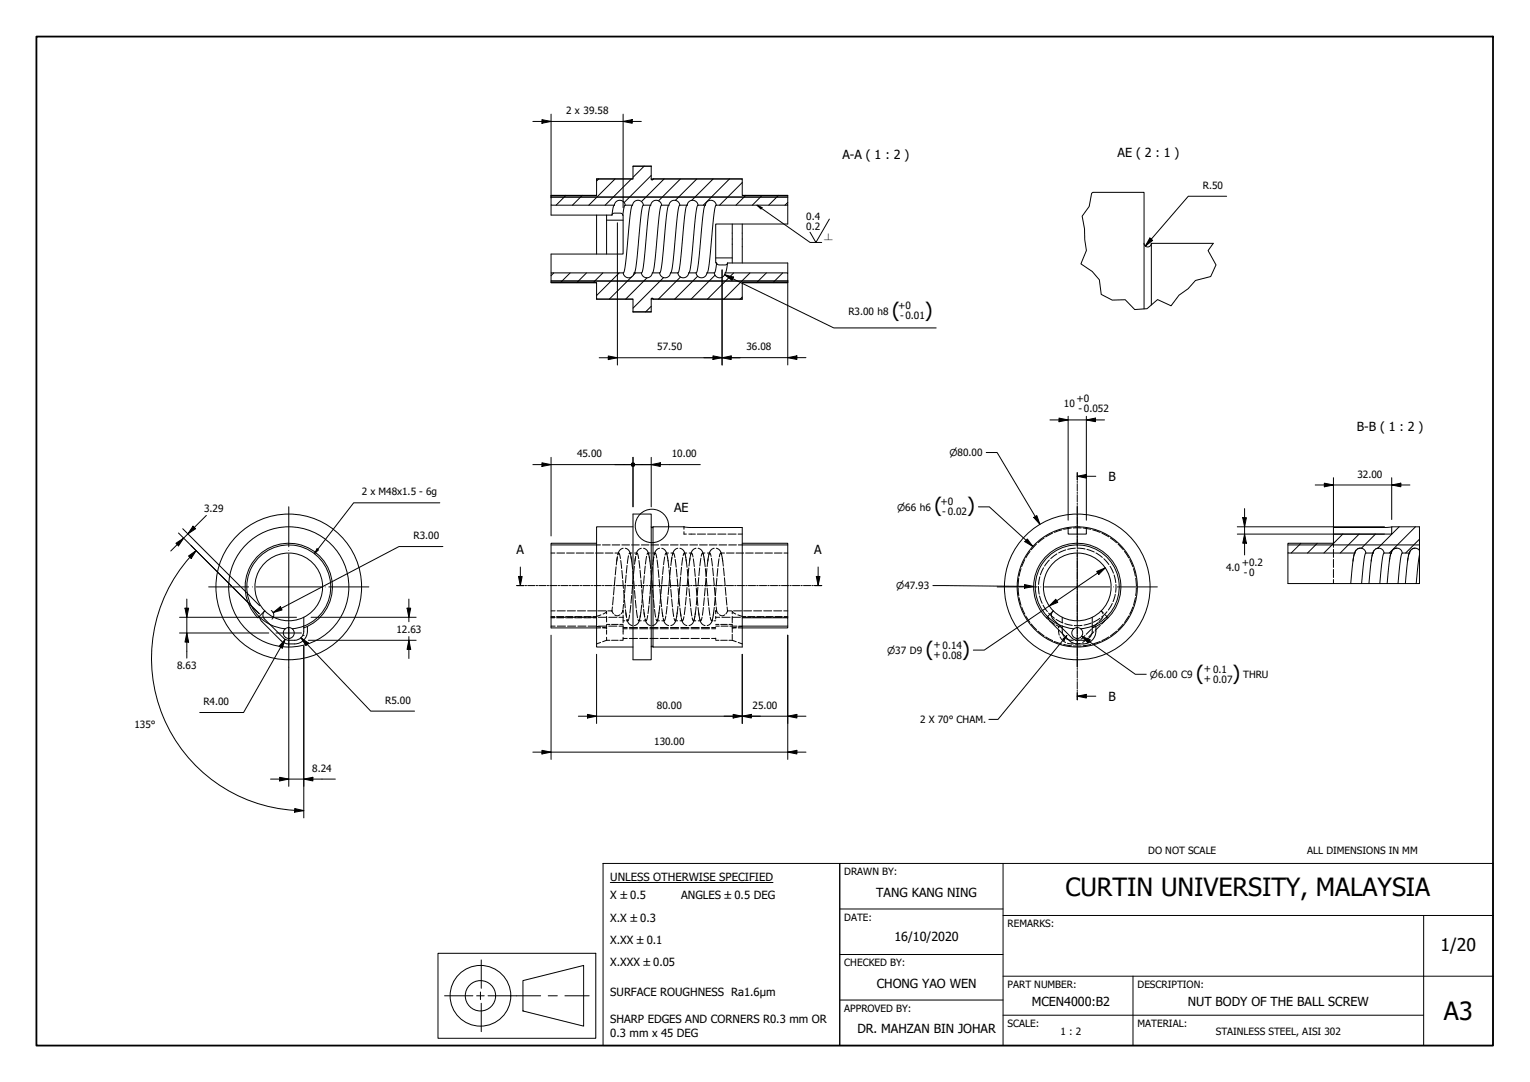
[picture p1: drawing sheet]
<svg xmlns="http://www.w3.org/2000/svg" width="420mm" height="297mm" viewBox="0 0 420 297" stroke-linecap="round" stroke-linejoin="round" font-family="sans-serif">
<!-- layer: Hatch (ISO) -->
<g fill="none" stroke="#000" stroke-width=".27">
<path d="M155.4 53.6l-2.7 2.7M159.9 53.6l-2.7 2.7M164.4 49.1l-.6 .6M168.9 49.1l-7.2 7.2M173.4 49.1l-7.2 7.2M176.9 45.6l-3.1 3.1M178.8 48.2l-7.4 7.4M182.4 49.1l-6.2 6.2M186.9 49.1l-6.1 6M188.7 56.2l-.1 .1M191.3 49.1l-5.9 5.9M195.8 49.1l-5.9 5.9"/>
<path d="M200.3 49.1l-7.2 7.2M203.8 50.1l-6.2 6.2M204.8 53.6l-2.7 2.7M209.3 53.6l-2.7 2.7M213.8 53.6l-2.7 2.7M216.3 55.6l-.7 .7M152.1 74.9l-.8 .8M156.6 74.9l-2.7 2.7M161.1 74.9l-2.7 2.7M165.6 74.9l-2.7 2.7M170 74.9l-6.2 6.2M173.5 76l-6.2 6.1"/>
<path d="M174.5 74.9l-.6 .7M177.7 76.3l-5.9 5.8M182.2 76.2l-8.4 8.4M186.9 76l-6.1 6.1M191.6 75.8l-6.3 6.3M196.4 75.5l-6.6 6.6M201.5 74.9l-7.2 7.2M206 74.9l-7.2 7.2M210.5 74.9l-2.7 2.7M214.9 74.9l-2.6 2.7M178.8 84.1l-1.5 1.5M203.8 81.5l-.5 .6"/>
<path d="M357.3 149.1l-2.7 2.7M361.7 149.1l-2.6 2.7M368.7 146.6l-5.1 5.2M373.2 146.6l-5.2 5.2M377.1 151.7l-.1 .1M377.7 146.6l-3.9 3.9M384.2 144.6l-5.9 5.9M388.7 144.6l-7.2 7.2M389.8 148l-3.8 3.8"/>
</g>
<!-- layer: Hidden (ISO) -->
<g fill="none" stroke="#000" stroke-width=".27">
<path d="M151.3 151.8h1.1M152.9 151.8h2.2M155.6 151.8h2.1M158.2 151.8h2.2M160.9 151.8h2.1M163.5 151.8h2.2M163.8 149.6h1.1M165.4 149.6h2.2M166.2 151.8h2.1M168.1 149.6h2.1M168.9 151.8h1M168.9 158.4l-.2 2.2"/>
<path d="M169.2 155.6l-.2 2.2M169.5 152.9l-.3 2.2M169.5 152.9l-.1 1.1M169.7 152.4l.3-.6 .4 1.5M170.5 153.9l.2 2.2M170.8 149.6h2.1M170.8 156.6l.2 2.2M171 159.4l.2 2.1M171.1 150.5a1.96 1.96 0 0 0-1.4 1.8M171.7 150.5a1.96 1.96 0 0 1 1.5 1.8M171.9 157.9l-.1 2.1M172.2 155.2l-.2 2.2"/>
<path d="M172.6 152.6l-.3 2.1M172.7 152.1l.3-.2 .4 1.7M172.9 151.8h.7M173.3 152.9l.2 1.1M173.4 149.6h2.2M173.5 154.1l.2 2.1M173.8 156.8l.2 2.1M173.9 158.1l-.2 2.2M174 159.5l.2 2.1M174.2 155.5l-.2 2.1M174.3 151.8h.6M174.5 152.9l-.1 1.1"/>
<path d="M174.6 152.8l-.3 2.1M175.5 153.9l.2 2.1M175.8 156.6l.2 2.1M176 159.2l.2 2.2M176.1 149.6h2.1M176.1 150.5a1.92 1.92 0 0 0-1.4 1.8l.2-.5 .5 1.6M176.7 150.5a1.96 1.96 0 0 1 1.5 1.8M176.9 158.1l-.2 2.1M177.2 155.4l-.2 2.1M177.6 152.7l-.4 2.2M177.7 152.2l.2-.4 .5 1.6M177.9 151.8h.7"/>
<path d="M178.3 152.9l.2 1.1M178.5 154l.2 2.1M178.8 156.6l.2 2.2M178.8 149.6h2.1M178.9 158.3l-.2 2.1M179 159.3l.2 2.1M179.2 155.6l-.2 2.1M179.3 151.8h.6M179.5 152.9l-.3 2.2M179.5 152.9l-.1 1.1M179.6 152.4l.3-.6 .5 1.4M180.4 153.7l.3 2.2"/>
<path d="M180.8 156.4l.1 2.1M181 159.1l.2 2.1M181.1 150.5a1.94 1.94 0 0 0-1.4 1.8M181.4 149.6h2.2M181.7 150.5a1.96 1.96 0 0 1 1.5 1.8M181.9 158.2l-.2 2.2M182.2 155.6l-.2 2.1M182.5 152.9l-.3 2.1M182.6 152.4l.4-.5 .4 1.3M182.9 151.8h.7M183.3 152.9l.2 1.1M183.4 153.8l.3 2.1"/>
<path d="M183.7 156.4l.2 2.2M183.9 158.4l-.2 2.2M184 159.1l.2 2.2M184.1 149.6h2.1M184.2 155.8l-.2 2.1M184.3 151.8h.6M184.5 153.1l-.3 2.1M184.5 152.9l-.1 1.1M184.6 152.6l.4-.8 .3 1.2M185.4 153.6l.3 2.1M185.7 156.2l.2 2.2M186 158.9l.2 2.2"/>
<path d="M186.1 150.5a1.94 1.94 0 0 0-1.4 1.8M186.7 150.5a1.96 1.96 0 0 1 1.5 1.8M186.8 149.6h2.1M186.9 158.4l-.2 2.1M187.2 155.7l-.3 2.2M187.5 153.1l-.3 2.1M187.6 152.5l.3-.7 .4 1.3M187.8 146v.6h.7M187.8 144.6v.7M187.9 151.8h.7M188.3 152.9l.2 1.1M188.4 153.6l.3 2.1"/>
<path d="M188.7 156.3l.2 2.1M188.9 158.6l-.2 2.1M189 158.9l.2 2.2M189.2 155.9l-.3 2.2M189.2 146.6h1.7M189.3 151.8h.6M189.4 149.6h2.2M189.5 153.3l-.3 2.1M189.5 152.9l-.1 1.1M189.6 152.7l.4-.9 .3 1.1M190.4 153.4l.3 2.2M190.7 156.1l.2 2.1"/>
<path d="M191 158.8l.2 2.1M191.1 150.5a1.94 1.94 0 0 0-1.4 1.8M191.5 146.6h2.2M191.7 150.5a1.96 1.96 0 0 1 1.5 1.8M191.9 158.6l-.2 2.1M192.1 149.6h2.1M192.1 155.9l-.2 2.1M192.5 153.2l-.3 2.2M192.6 152.7l.4-.9 .3 1.1M192.9 151.8h.7M193.3 152.9l.2 1.1M193.4 153.4l.2 2.2"/>
<path d="M193.7 156.1l.2 2.1M193.9 158.8l-.2 2.1M194 158.8l.1 2.1M194.1 156.1l-.2 2.1M194.3 151.8h.6M194.3 146.6h2.2M194.5 153.4l-.3 2.1M194.5 152.9l-.1 1.1M194.8 149.6h2.1M195.3 152.7l-.4-.9-.4 1.1M195.4 153.3l.2 2.1M195.7 155.9l.2 2.2"/>
<path d="M196 158.6l.1 2.1M196.1 150.5a1.94 1.94 0 0 0-1.4 1.8M196.7 150.5a1.96 1.96 0 0 1 1.5 1.8M196.9 158.7l-.2 2.2M197.1 146.6h2.2M197.1 156.1l-.2 2.1M197.4 149.6h2.2M197.4 153.4l-.2 2.1M197.9 151.8h1.1M198.3 152.8l-.4-1-.4 1.1M198.3 152.9l.2 1.1M198.4 153.3l.2 2.1"/>
<path d="M198.7 155.9l.2 2.2M198.9 158.6l.2 2.2M199.5 151.8h2.1M199.9 146.6h2.3M200.1 149.6h2.1M202.1 151.8h2.1M202.7 146.6h1.1M202.8 149.6h1M204.8 151.8h2.1M207.4 151.8h2.1M210 151.8h2.1M212.6 151.8h2.2"/>
<path d="M215.3 151.8h1M279.8 158.7l-.2 2.2M280.4 156.1l-.5 2.1M281.4 153.6l-.8 2M282.9 151.4l-1.2 1.8M284.6 149.4l-1.4 1.5M285.6 158.3l-.4 2.1M286.6 155.9l-.9 1.9M286.7 147.7l-1.7 1.3M288.2 153.7l-1.3 1.7M289.1 146.4l-1.9 1M290.2 152.1l-1.7 1.3"/>
<path d="M291.6 145.5l-2 .7M292.7 151l-2 .8M294.2 145l-2.1 .3M294.8 144.9h2.1M295.3 150.5l-2.1 .3M295.8 150.5l2.2 .2M297.4 145l2.2 .3M298.5 150.8l2 .8M300.1 145.5l2 .7M301 151.8l1.7 1.2M302.6 146.4l1.9 1M303.1 153.4l1.4 1.6"/>
<path d="M304.8 155.4l1 1.9M304.9 147.7l1.7 1.3M305.9 157.9l.5 2M307 149.4l1.5 1.5M308.8 151.4l1.2 1.8M310.2 153.6l.9 2M311.3 156.1l.5 2.1M311.9 158.7l.2 2.2M366.2 149.1v1.1M366.2 150.8v2.2M366.2 153.6v2.2M366.2 156.3v2.2"/>
<path d="M366.2 159.1v1.1M371.7 153.1l-.2 .9M372.4 151l-.6 1.7M373.6 150.5l-.9 .2M376.7 153.1l-.2 .9M377.4 151l-.6 1.7M378.6 150.5l-.9 .2M381.7 153.1l-.2 .9M382.4 151l-.6 1.7M383.6 150.5l-.9 .2M386.7 153.1l-.2 .9M387.4 151l-.6 1.7"/>
<path d="M388.6 150.5l-.9 .2M151.3 169.5h1.2M151.3 167.7h1.1M151.3 169.6h1M151.3 171.9h1.2M151.3 169.3h1M152.8 169.6h2M152.8 169.3h2M153 167.7h2.2M153 169.5h2.3M153 171.9h2.3M155.3 169.6h2"/>
<path d="M155.3 169.3h2M155.8 167.7h2.2M155.9 169.5h2.2M155.9 171.9h2.2M157.8 169.6h2M157.8 169.3h2M158.6 167.7h2.2M158.7 169.5h2.2M158.7 171.9h2.2M160.3 169.6h2M160.3 169.3h2M161.4 167.7h2.2"/>
<path d="M161.5 169.5h2.3M161.5 171.9h2.3M162.8 169.6h1M162.8 169.3h1M163.8 172.4h1.1M163.8 172l1.1 .1M164.1 167.7h2.3M164.3 169.5h2.3M164.3 171.9h2.3M164.9 176.4l-1.1 .4M165 168.8l-1.2 .4M165.5 172.2l1.1 .2h-1.1"/>
<path d="M166.6 168.5v-.7l-1 .8M166.6 175.8h.9M166.6 169.2v1.5M166.6 171.6v1.1M166.6 173v1.1M166.6 174.9v.9M166.6 175.8l-1.1 .4M166.6 171.4h.9M166.9 167.7h1.1M167.2 169.5h2.2M167.2 171.9h2.2M167.9 175.8h1.9"/>
<path d="M167.9 171.4h1.9M168 167.7l.5 .8M168.2 166.6l-.2 1.1M168.4 163.9l-.2 2.2M168.7 161.1l-.2 2.2M170 169.5h1.1M170 171.9h1.1M170.2 171.4h.9M170.3 168.8l-.9 .3-.6-.3M171 167.7l-.4 .8M171 167.7l.1 .6M171.1 167.5l-.1 .2"/>
<path d="M171.1 174.9v.9h-.9M171.1 168.9v2.1M171.1 171.7v2.4M171.1 170.4h.5M171.1 175.3h1.1M171.1 172.3h1.1M171.1 172.6h1.1M171.2 165.9l-.1 1.3M171.3 162.1l.1 2.1M171.5 163.2l-.2 2.2M171.5 164.7l.2 2.2M171.7 160.6l-.2 2.1"/>
<path d="M171.8 167.4l.3 2.1M171.9 168.2l.1 1.2M172 170.4h.4M172.2 170a1.96 1.96 0 0 0 1.4 1.7M172.8 175.3h2.3M172.8 172.3h2.3M172.8 172.6h2.3M172.9 168.8l-.4 1.6-.3-.3M173.2 166.2l-.2 2.1M173.5 163.5l-.2 2.1M173.7 160.8l-.2 2.1M174.2 162.1l.2 2.2"/>
<path d="M174.5 164.8l.2 2.1M174.8 167.5l.3 2.1M175.4 170.4h.7M175.6 175.3h2.3M175.6 172.3h2.3M175.6 172.6h2.3M175.7 170a1.94 1.94 0 0 1-1.5 1.7M175.9 168.7l-.4 1.7-.3-.3M176.2 166.1l-.4 3.3M176.2 161.9l.2 2.1M176.5 163.4l-.2 2.1M176.5 164.6l.2 2.1"/>
<path d="M176.7 160.7l-.2 2.2M176.7 167.3l.3 2.1-.1-1.2M176.8 170.4h.6M177.2 170a1.96 1.96 0 0 0 1.4 1.7M177.9 169l-.5 1.4-.2-.5M178.2 166.3l-.2 2.1M178.5 163.6l-.2 2.2M178.5 175.3h2.2M178.5 172.3h2.2M178.5 172.6h2.2M178.7 161l-.2 2.1M179.2 162l.2 2.1"/>
<path d="M179.5 164.6l.2 2.2M179.7 167.3l.3 2.1M180.4 170.4h.7M180.7 170a1.96 1.96 0 0 1-1.5 1.7M180.9 168.9l-.5 1.5-.2-.4M181 168.2l-.2 1.2M181.2 166.3l-.3 2.1M181.2 161.8l.2 2.1M181.3 175.3h2.2M181.3 172.3h2.2M181.3 172.6h2.2M181.4 163.6l-.1 2.1"/>
<path d="M181.5 164.4l.2 2.2M181.7 160.9l-.2 2.1M181.7 167.1l.3 2.1M181.8 170.4h.6M181.9 168.2l.1 1.2M182.2 170a1.94 1.94 0 0 0 1.4 1.7M182.8 169.1l-.3 1.3-.4-.6M183.2 166.5l-.3 2.1M183.4 163.8l-.2 2.1M183.7 161.1l-.2 2.2M184.1 175.3h2.3M184.1 172.3h2.3"/>
<path d="M184.1 172.6h2.3M184.2 161.8l.2 2.1M184.5 164.5l.2 2.1M184.7 167.1l.3 2.2M185.4 170.4h.7M185.7 170a1.95 1.95 0 0 1-1.5 1.7M185.8 169.1l-.3 1.3-.4-.6M186 168.2l-.2 1.2M186.2 166.4l-.3 2.2M186.2 161.6l.2 2.1M186.4 163.8l-.2 2.1M186.5 164.3l.2 2.1"/>
<path d="M186.7 161.1l-.2 2.1M186.7 166.9l.3 2.2M186.8 170.4h.6M186.9 168.2l.1 1.2M186.9 175.3h2.3M186.9 172.3h2.3M186.9 172.6h2.3M187.2 170a1.94 1.94 0 0 0 1.4 1.7M187.8 169.3l-.3 1.1-.4-.8M188.2 166.6l-.3 2.2M188.4 163.9l-.2 2.2M188.7 161.3l-.2 2.1"/>
<path d="M189.2 161.6l.2 2.2M189.4 164.3l.2 2.1M189.7 167l.3 2.1M189.8 175.3h2.2M189.8 172.3h2.2M189.8 172.6h2.2M190.4 170.4h.7M190.7 170a1.95 1.95 0 0 1-1.5 1.7M190.8 169.3l-.3 1.1-.2-.1-.2-.7M191 168.2l-.2 1.2M191.2 166.6l-.3 2.1M191.2 161.4l.2 2.2"/>
<path d="M191.4 163.9l-.2 2.2M191.4 164.1l.2 2.2M191.6 161.2l-.1 2.2M191.7 166.8l.3 2.1M191.8 170.4h.6M191.9 168.2l.1 1.2M192.2 170a1.94 1.94 0 0 0 1.4 1.7M192.6 175.3h2.2M192.6 172.3h2.2M192.6 172.6h2.2M192.8 169.4l-.4 1-.3-1M193.2 166.8l-.3 2.1"/>
<path d="M193.4 164.1l-.2 2.1M193.6 161.4l-.1 2.2M194.2 161.5l.2 2.1M194.4 164.1l.2 2.2M194.7 166.8l.3 2.1M195.4 170.4h.4M195.4 175.3h1.1M195.4 172.3h1.1M195.4 172.6h1.1M195.7 170a1.94 1.94 0 0 1-1.5 1.7M195.8 169.4l-.4 1-.4-.9M196 168.2l-.2 1.2"/>
<path d="M196.1 166.8l-.2 2.1M196.2 170.4h.3M196.2 161.3l.2 2.1M196.4 164.1l-.2 2.1M196.4 164l.2 2.1M196.5 175.6v.2h.9M196.5 169.2v.7M196.5 175.2v.2M196.5 169.5h1.2M196.5 171.9h1M196.5 171.4h.9M196.6 167.7l-.1 .8"/>
<path d="M196.6 161.4l-.2 2.2M196.7 166.6l.1 1.1M196.7 167.7h.1M196.8 167.7h.1M196.8 167.8h.1M196.8 167.8l.5 .7M197.6 168.8l.7 .3 .8-.3M197.9 175.8h1.8M197.9 171.4h1.8M198 171.9h1.9M198.2 169.5h2.3M199.2 161.3l.2 2.1"/>
<path d="M199.4 164l.2 2.1M199.7 166.6l.1 1.1M199.8 167.8l-.4 .7M199.8 167.8h.1M199.8 167.7h.1M199.8 167.7h1.1M200.2 175.8h.9M200.2 171.4h.9M200.4 171.9h2M201.1 169.5h2.2M201.1 174.1v1.3M201.1 168.5v-.7l.9 .8"/>
<path d="M201.1 175.8l1.1 .4M201.1 169.2v1.8M201.1 171.5v2.1M201.1 175.6v.2M201.4 167.7h2.2M202.2 172.2l-1.1 .2h1.1M202.6 168.8l1.2 .4M202.7 176.4l1.1 .4M202.7 172.4h1.1M202.9 171.9h.9M203.8 172l-1.1 .1M203.8 169.3h1"/>
<path d="M203.9 169.5h2.3M204.2 167.7h2.2M205.3 169.3h2M206.7 169.5h2.3M207 167.7h2.2M207.8 169.3h2M209.5 169.5h2.3M209.7 167.7h2.2M210.3 169.3h2M212.4 169.5h2.2M212.5 167.7h2.2M212.8 169.3h2"/>
<path d="M215.2 169.5h1.1M215.2 167.7h1.1M215.3 169.3h1M279.6 161.4l.2 2.1M279.9 164.1l.5 2M280.6 166.6l.8 2M281.7 169.1l1.1 1.8M283.2 171.3l1.4 1.6M285 173.3l1.7 1.3M285.2 161l.2 2.1M285.5 163.6l.7 2M286.4 166.1l1.2 1.8"/>
<path d="M287.2 174.9l1.9 1M287.4 169.6l.6 .5M288 168.3l.7 .8M288.3 170.4l1.3 1M288.7 169.1l.9 .6M289.5 176.1l2.1 .7M290 171.6l.7 .4M290 170l1.9 1M290.7 172.8l.2 1.6M290.7 172l.3 .1M290.7 172v.4M291.1 174.9l.9 1.1 .6 .4"/>
<path d="M291.4 172.2l.3 .2M291.7 171.7a3.6 3.6 0 0 0 .5 3M291.7 169.5v1.5M292.1 176.9l2.1 .4M292.4 171.2l2.1 .5M292.7 175.3a2.67 2.67 0 0 0 2 .5M293.1 176.6l1.6 .2M294.8 177.3h2.1M296.3 175.7l-1 .1M296.6 176.7l-1.3 .1M297.1 171.7h-2.1M297.9 174.5l-1.1 1"/>
<path d="M298.7 175.2l-1.4 1.2M299.6 176.9l-2.2 .4M299.7 172.7l-1.4 1.4M299.7 171l-2 .6M300.4 173.4l-1.4 1.4M301.5 171l-1.5 1.4M302.1 169.7l-1.9 1.1M302.1 176.1l-2 .7M302.2 171.7l-1.4 1.4M302.4 167.7l.1 .1M302.5 167.8l.4 .7M302.5 167.8l.5 .5"/>
<path d="M302.9 169.2l-1.1 1.4M303.4 168.7l.6 .6M303.5 170.2l-1 1.1M303.9 169.2l-.1 .5M304 167.9l-1.5 1.5M304.2 169.5l.1 .1M304.5 174.9l-1.9 1M305.5 165.7l-1.1 1.8M306.3 163.1l-.6 2.1M306.5 160.5l-.1 2.1M306.6 173.3l-1.7 1.3M308.5 171.3l-1.5 1.6"/>
<path d="M310 169.1l-1.2 1.8M311.1 166.6l-.9 2M311.8 164.1l-.5 2M312 161.4l-.1 2.1"/>
</g>
<!-- layer: Visible (ISO) -->
<g fill="none" stroke="#000" stroke-width=".27">
<path d="M151.3 56.3v2.7h16.7M151.3 53.6h12.5M151.3 53.6h.1M163.8 59v10.7M163.8 49.1h.1M163.8 49.1h10M166.6 59v10.7M168 59a1.01 1.01 0 0 1 1.4-.5h1.1l.5 .5M168.6 56.3l-.6 2.7M171 59l.1 10.7h-19.8v5.2M171.7 56.3h2a1.5 1.5 0 0 1 1.5-1.3 1.5 1.5 0 0 1 1.5 1.3M171.7 56.3l-.3 .5-.4 2.2"/>
<path d="M173.6 56.3a63.1 63.1 0 0 0-1.4 12.4l-.4 3.7a3.9 3.9 0 0 1-.7 2.5M173.8 45.6h.1M173.8 45.6h5M176.7 56.3h2a1.5 1.5 0 0 1 1.5-1.3 1.5 1.5 0 0 1 1.5 1.3M176.7 56.3a12.9 12.9 0 0 0-.9 5.4l-.3 2.6a54.2 54.2 0 0 1-1.3 10.6M178.6 56.3a64 64 0 0 0-1.4 12.4l-.4 3.7a3.9 3.9 0 0 1-.7 2.5M178.8 45.6h-5v3.5h-10v4.5h-12.5v2.7h17.4a1.5 1.5 0 0 1 1.5-1.3 1.5 1.5 0 0 1 1.5 1.3M178.8 45.6v3.5l.3 .3 .2-.3M179.3 49.1h24.5v4.5h12.5v2.7h-19.6M179.3 49.1h.1M179.3 49.1h24.5M181.7 56.3h2a1.5 1.5 0 0 1 1.5-1.3 1.5 1.5 0 0 1 1.5 1.3"/>
<path d="M181.7 56.3a12.9 12.9 0 0 0-.9 5.4l-.3 2.6a54.2 54.2 0 0 1-1.3 10.6M183.6 56.3a58.3 58.3 0 0 0-1.4 11.5l-.4 4.6a3.9 3.9 0 0 1-.7 2.5M186.7 56.3h2a1.5 1.5 0 0 1 1.5-1.3 1.5 1.5 0 0 1 1.5 1.3M186.7 56.3a12.9 12.9 0 0 0-.9 5.4l-.3 2.6a54.2 54.2 0 0 1-1.3 10.6M188.6 56.3a58.7 58.7 0 0 0-1.4 11.5l-.4 4.6a3.9 3.9 0 0 1-.7 2.5M191.7 56.3h2a1.5 1.5 0 0 1 1.5-1.3 1.5 1.5 0 0 1 1.5 1.3M191.7 56.3a12.9 12.9 0 0 0-.9 5.4l-.3 2.6a54.2 54.2 0 0 1-1.3 10.6M193.6 56.3a62.7 62.7 0 0 0-1.4 12.4l-.4 3.7a3.9 3.9 0 0 1-.7 2.5M196.7 56.3a12.6 12.6 0 0 0-.9 5.4l-.3 2.6a55.4 55.4 0 0 1-1.3 10.6M203.8 49.1h.1M203.8 53.6h12.5M216.3 56.3v5.2h-19.8v10.7h.3"/>
<path d="M216.3 53.6h.1M300.1 52.8h14.1v32M151.3 77.6h12.5M151.3 77.6h.1M171.1 74.9a1.5 1.5 0 0 0 1.5 1.4 1.5 1.5 0 0 0 1.5-1.4h2M171.1 74.9h-19.8v2.7h12.5v4.5h10v3.5M176.1 74.9a1.5 1.5 0 0 0 1.5 1.4 1.5 1.5 0 0 0 1.5-1.4h2M181.1 74.9a1.5 1.5 0 0 0 1.5 1.4 1.5 1.5 0 0 0 1.5-1.4h2M186.1 74.9a1.5 1.5 0 0 0 1.5 1.4 1.5 1.5 0 0 0 1.5-1.4h2M191.1 74.9a1.5 1.5 0 0 0 1.5 1.4 1.5 1.5 0 0 0 1.5-1.4h2M196.1 74.9a1.5 1.5 0 0 0 1.5 1.4 1.5 1.5 0 0 0 1.5-1.4M196.8 72.2a4.4 4.4 0 0 1-.7 2.7"/>
<path d="M196.8 72.2a1.32 1.32 0 0 0 1.7 .5h.9l.4-.5M199.1 74.9h17.2v2.7h-12.5v4.5h-24.5M199.8 72.2l-.6 2.7M199.8 72.2h16.5v2.7M201.1 61.5v10.7M203.8 61.5v10.7M203.8 77.6h12.5M216.3 77.6h.1M314.2 66.8a1 1 0 0 0 1 1 1 1 0 0 0 1-1M316.2 66.8v16.9M316.2 66.8h17M163.8 82.1h.1"/>
<path d="M163.8 82.1h10M173.8 85.6h.1M173.8 85.6h5M178.8 85.6h.1M179.3 82.1l-.2-.2-.3 .2v3.5h-5M179.3 82.1h.1M179.3 82.1h24.5M203.8 82.1h.1M163.8 149.1h-12.5v23.3h12.5M173.8 144.6h-10v33h10M173.8 141.1h5v40h-5zM178.8 144.6l.3 .3 .2-.3"/>
<path d="M179.3 144.6v33M179.3 144.6h8.5M187.8 144.6l2 .2h14v32.8h-24.5M187.8 144.6h.1M203.8 149.1h12.5v20.5M293.3 144.8l2.5-.2 2.5 .2M293.3 144.8v1.8h5v-1.8M293.3 144.8a16.5 16.5 0 0 0-11.3 25.3 16.5 16.5 0 0 0 27.7 0 16.5 16.5 0 0 0-11.4-25.3M353.7 151.8v8.4M372.1 151.8a30.5 30.5 0 0 0-1.2 8.4M372.1 151.8a1.5 1.5 0 0 1 1.5-1.3 1.5 1.5 0 0 1 1.5 1.3M375.1 151.8a30.1 30.1 0 0 0-1.2 8.4"/>
<path d="M375.1 151.8h2M377.1 151.8a30.5 30.5 0 0 0-1.2 8.4M377.1 151.8a1.5 1.5 0 0 1 1.5-1.3 1.5 1.5 0 0 1 1.5 1.3M380.1 151.8a30.5 30.5 0 0 0-1.2 8.4M380.1 151.8h2M382.1 151.8a30.5 30.5 0 0 0-1.2 8.4M382.1 151.8a1.5 1.5 0 0 1 1.5-1.3 1.5 1.5 0 0 1 1.5 1.3M382.2 144.6l-2 .2h-14v1.8M385.1 151.8a30.5 30.5 0 0 0-1.2 8.4M385.1 151.8h2M387.1 151.8a29.9 29.9 0 0 0-1.2 8.4M389.8 152.4l-.9 7.8"/>
<path d="M389.8 151.1a1.5 1.5 0 0 0-1.6-.6 1.5 1.5 0 0 0-1.1 1.3M389.8 144.6h-7.6v2h-16v2.5h-12.5v2.7h18.4M71.2 169.2l.7 1.4M71.9 170.6l5.3 5.3a5.1 5.1 0 0 0 6.6-.7 4.7 4.7 0 0 0 .6-3.2M72.6 167.8a1.5 1.5 0 0 0 0 2.1l5.3 5.3M72.7 167.7a9.3 9.3 0 0 1 .8-13.8 9.3 9.3 0 0 1 13.6 2.2 9.3 9.3 0 0 1-3.7 13.4M72.7 167.7a9.3 9.3 0 0 0 10.7 1.8M72.7 167.7l-1.9 1.9a12 12 0 0 1 1.3-18.1 12 12 0 0 1 17.7 3.9 12 12 0 0 1-6.4 17M83.4 169.5v3.8a2.5 2.5 0 0 1-2.5 2.5 3.8 3.8 0 0 1-2.7-.4l-.3-.2M178.8 177.6l.3-.2 .2 .2M203.8 169.6h12.5v2.8h-12.5M287.7 169.2l.7 1.4 5.3 5.3a5.1 5.1 0 0 0 6.6-.7 4.7 4.7 0 0 0 .6-3.2"/>
<path d="M289.1 167.8a1.49 1.49 0 0 0 0 2.1l5.6 5.5a5.1 5.1 0 0 0 3.8 .1 2.5 2.5 0 0 0 1.4-2.2v-3.8M289.2 167.7l-1.8 1.9a12 12 0 0 1 1.3-18.1 12 12 0 0 1 17.7 3.9 12 12 0 0 1-6.5 17M289.2 167.7a9.3 9.3 0 0 1 .8-13.8 9.3 9.3 0 0 1 13.7 2.2 9.3 9.3 0 0 1-3.8 13.4M289.3 167.7a9.3 9.3 0 0 0 10.6 1.8"/>
<circle cx="79.3" cy="161.1" r="20"/>
<circle cx="79.3" cy="173.8" r="1.5"/>
<circle cx="79.3" cy="161.1" r="16.5"/>
<circle cx="295.8" cy="161.1" r="20"/>
<circle cx="295.8" cy="173.8" r="1.5"/>
</g>
<!-- layer: Visible Narrow (ISO) -->
<path d="M151.3 54.1h65M151.3 77.1h65M166.6 60.4h4.5M196.5 70.8h4.6M151.3 149.6h12.5M203.8 149.6h12.5M353.7 149.6h36.1M389.8 144.6v15.6h-36.1M71.2 169.4a11.5 11.5 0 0 1 2-18.1 11.5 11.5 0 0 1 17 6.2 11.5 11.5 0 0 1-10 15.1M71.2 169.4a11.5 11.5 0 0 0 7.1 3.2M203.8 171.9h12.5M294.9 172.6a11.5 11.5 0 0 1-8.9-17.5 11.5 11.5 0 0 1 19.7 0 11.5 11.5 0 0 1-8.9 17.5" fill="none" stroke="#000" stroke-width=".27"/>
<!-- layer: Break Line (ISO) -->
<path d="M300.1 52.8l-.3 .3-.7 3.6-1.9 2.6 .6 3.5 .1 3 .4 3-1.5 3.6 3.1 2.1 2 2.3 .5 4 3 1.6 3.6-.1 2.6 2.7 3.4-.3 2.9-2.5 3.7 1.8 2.2-3 2.5-1.7 2-2.3 4.2-1.1 1.4-3.2-2.1-3.9 1.4-2" fill="none" stroke="#000" stroke-width=".27"/>
<!-- layer: Section Line (ISO) -->
<g fill="none" stroke="#000" stroke-width=".27">
<path d="M295.8 130.8l2.5-.5v1zM295.8 129.8v1.9M295.8 132.1v.4M295.8 132.8v2M295.8 135.1v.4M295.8 135.8v2M295.8 138.1v.4M295.8 138.8v2M295.8 130.8h5.1M142.4 158.3h1l-.5 2.5zM142.9 155.7v5.1M224.2 158.3h1l-.5 2.5z"/>
<path d="M224.7 155.7v5.1M295.8 141.1v.4M295.8 141.8v2M295.8 144.1v.4M295.8 144.9v1.9M295.8 147.2v.3M295.8 147.9v2M295.8 150.2v.4M295.8 150.9v2M295.8 153.2v.4M295.8 153.9v2M295.8 156.2v.4"/>
<path d="M295.8 156.9v2M295.8 159.2v.4M295.8 160v1.9M141.9 160.8h2M144.2 160.8h.4M144.9 160.8h2M147.2 160.8h.4M148 160.8h1.9M150.3 160.8h.4M151 160.8h2M153.3 160.8h.4M154 160.8h2"/>
<path d="M156.3 160.8h.4M157 160.8h2M159.4 160.8h.3M160.1 160.8h2M162.4 160.8h.4M163.1 160.8h2M165.4 160.8h.4M166.1 160.8h2M168.4 160.8h.4M169.2 160.8h1.9M171.5 160.8h.4M172.2 160.8h2"/>
<path d="M174.5 160.8h.4M175.2 160.8h2M177.5 160.8h.4M178.2 160.8h2M180.6 160.8h.3M181.3 160.8h2M183.6 160.8h.4M184.3 160.8h2M186.6 160.8h.4M187.3 160.8h2M189.6 160.8h.4M190.4 160.8h1.9"/>
<path d="M192.7 160.8h.4M193.4 160.8h2M195.7 160.8h.4M196.4 160.8h2M198.7 160.8h.4M199.4 160.8h2M201.8 160.8h.3M202.5 160.8h2M204.8 160.8h.4M205.5 160.8h2M207.8 160.8h.4M208.5 160.8h2"/>
<path d="M210.8 160.8h.4M211.6 160.8h2M213.9 160.8h.4M214.6 160.8h2M216.9 160.8h.4M217.6 160.8h2M219.9 160.8h.4M220.6 160.8h2M223 160.8h.4M223.7 160.8h2M295.8 162.3v.3M295.8 163v1.9"/>
<path d="M295.8 165.3v.4M295.8 166v2M295.8 168.3v.4M295.8 169v2M295.8 171.3v.4M295.8 172v2M295.8 174.3v.4M295.8 175v2M295.8 177.3v.4M295.8 178.1v1.9M295.8 191.1l2.5-.5v1zM295.8 180.4v.4"/>
<path d="M295.8 181.1v2M295.8 183.4v.4M295.8 184.1v2M295.8 186.4v.4M295.8 187.1v2M295.8 189.4v.4M295.8 190.1v2M295.8 191.1h5.1"/>
</g>
<g fill="#000">
<path d="M295.8 130.8l2.5-.5v1z" fill-rule="evenodd"/>
<path d="M142.4 158.3h1l-.5 2.5z" fill-rule="evenodd"/>
<path d="M224.2 158.3h1l-.5 2.5z" fill-rule="evenodd"/>
<path d="M295.8 191.1l2.5-.5v1z" fill-rule="evenodd"/>
</g>
<!-- layer: Detail Boundary (ISO) -->
<circle cx="179" cy="144.4" r="4.6" fill="none" stroke="#000" stroke-width=".27"/>
<!-- layer: Border (ISO) -->
<path d="M10 10h400v277h-400z" fill="none" stroke="#000" stroke-width=".5"/>
<!-- layer: Title (ISO) -->
<g fill="none" stroke="#000" stroke-width=".27">
<path d="M165.6 237h65v50h-65zM230.6 237h179.4v50h-179.4zM275.5 237v50M167.6 242.3h44.7M230.6 249.5h44.9M275.5 251.3h134.5M391 251.3v35.7M120.3 261.7h43.3v23.3h-43.3zM122.1 273.4h7.8M130.9 273.4h2.1M131.9 272.3v2.1M132.2 263.5v7.8"/>
<path d="M132.2 275.4v7.8M134 273.4h14.5M143.6 269.2l16.7-4.2v16.7l-16.7-4.2zM150.5 273.4h2.6M155.1 273.4h6.7M230.6 274.5h44.9M230.6 262h44.9M275.5 278.7h115.5M275.5 268h134.5M311.1 268v19"/>
<circle cx="131.9" cy="273.4" r="8.3"/>
<circle cx="131.9" cy="273.4" r="4.2"/>
</g>
<!-- layer: Dimension (ISO) -->
<g fill="none" stroke="#000" stroke-width=".27">
<path d="M146.3 33.3h29.8M148.8 32.8l2.5 .5-2.5 .5zM151.3 31.3v23M171.1 33.3l2.5-.5v1zM171.1 31.3v25.7M336.9 53.9h-10.6l-11.8 13.7M169.5 61.2v39M198.3 74.1v26.1M199 75.4l2.5 .7-.5 .9zM199 75.4l30 14.6h28.1M216.3 76.9v23.3M315.8 65.3l.7 .7-2 1.6z"/>
<path d="M164.5 98.2h38.8M167 97.7l2.5 .5-2.5 .5zM193.3 98.2h28M195.8 97.7l2.5 .5-2.5 .5zM198.3 98.2l2.5-.5v1zM216.3 98.2l2.5-.5v1zM288.3 115.3h15M290.8 114.8l2.5 .5-2.5 .5zM293.3 114.3v28.5M298.3 115.3l2.5-.5v1zM298.3 114.3v28.5M146.3 127.6h46"/>
<path d="M148.8 127l2.5 .6-2.5 .4zM151.3 125.6v21.5M173.8 125.6v13.5M178.8 127.6l2.5-.6v1zM178.8 125.6v13.5M268.7 139.1h3l11.9 10.9M270.8 124.2h3l11.8 19.7M341.8 139.6v12.7M361.2 133.1h26M363.7 132.6l2.5 .5-2.5 .5zM366.2 131.1v13.5M382.2 133.1l2.5-.5v1z"/>
<path d="M382.2 131.1v11.5M48.3 149.1l2.1-1.4-1.4 2.2zM49 146.3l14.7 14.7M50.2 145.2l15.9 15.8M51.8 152.6l2.1-1.4-1.4 2.1zM53 144.4l.7 .8-2.1 1.4zM53.9 151.2a41.8 41.8 0 0 0-9.1 45.5 41.8 41.8 0 0 0 38.6 25.8M56.7 141.5l-9.8 9.8M121.6 150h-12l-34.6 18.2M282.1 148l1.5 2-2.2-1.3zM283.9 142.1l.8-.6 .9 2.4zM301.2 156.9l2.3-1-1.8 1.8z"/>
<path d="M303.5 155.9l-33.2 22.6h-3M339.8 144.6h40.4M339.8 146.6h40.4M341.3 142.1h1l-.5 2.5zM341.8 146.6l.5 2.5h-1zM49.3 169.5h29.9M49.3 173.8h24.5M50.8 167h1l-.5 2.5zM51.3 173.8l.5 2.5h-1zM51.3 164.5v16.2M63.9 161.2l7.3 7.3M66.2 161.2l5.1 5.1"/>
<path d="M74.5 167.6a1.5 1.5 0 0 1 .2 2.4M75 168.2l2-1.6 .5 .9zM78.3 175.5l-.8 2.4-.9-.5zM78.3 175.5l-11.4 20.1h-12.1M79.4 169.5h2M82.6 175.1l2.1 1.5-.7 .6zM82.6 175.1l19.2 20.1h12M83.4 174.4v.1M83.4 177.4v47.1M84.7 175.8h29.6M85.4 169.5h28.9M111.8 167h1l-.5 2.5z"/>
<path d="M112.3 175.8l.5 2.5h-1zM112.3 164.5v6.2M112.3 174.8v6M151.3 174.4v34.1M163.8 179.6v19M203.8 179.6v19M216.3 174.4v34.1M256.2 160.8l27.6 .2M281.3 160.5l2.5 .5-2.5 .5zM289.9 164.5l.6 .9-2.4 1zM297 174.6l2.4 1.1-.6 .8zM297 174.6l14.8 10.5h3"/>
<path d="M79.3 183.1v32.8M158.8 196.6h62.5M161.3 196.1l2.5 .5-2.5 .5zM201.3 196.1l2.5 .5-2.5 .5zM203.8 196.6l2.5-.5v1zM216.3 196.6l2.5-.5v1zM74.3 213.9h17.8M76.8 213.4l2.5 .5-2.5 .5zM83.4 213.9l2.5-.5v1zM146.3 206.5h75M148.8 206l2.5 .5-2.5 .5zM216.3 206.5l2.5-.5v1z"/>
<path d="M80.9 222l2.5 .5-2.5 .5z"/>
</g>
<g fill="#000">
<path d="M148.8 32.8l2.5 .5-2.5 .5z" fill-rule="evenodd"/>
<path d="M171.1 33.3l2.5-.5v1z" fill-rule="evenodd"/>
<path d="M199 75.4l2.5 .7-.5 .9z" fill-rule="evenodd"/>
<path d="M315.8 65.3l.7 .7-2 1.6z" fill-rule="evenodd"/>
<path d="M167 97.7l2.5 .5-2.5 .5z" fill-rule="evenodd"/>
<path d="M195.8 97.7l2.5 .5-2.5 .5z" fill-rule="evenodd"/>
<path d="M198.3 98.2l2.5-.5v1z" fill-rule="evenodd"/>
<path d="M216.3 98.2l2.5-.5v1z" fill-rule="evenodd"/>
<path d="M290.8 114.8l2.5 .5-2.5 .5z" fill-rule="evenodd"/>
<path d="M298.3 115.3l2.5-.5v1z" fill-rule="evenodd"/>
<path d="M148.8 127l2.5 .6-2.5 .4z" fill-rule="evenodd"/>
<path d="M178.8 127.6l2.5-.6v1z" fill-rule="evenodd"/>
<path d="M363.7 132.6l2.5 .5-2.5 .5z" fill-rule="evenodd"/>
<path d="M382.2 133.1l2.5-.5v1z" fill-rule="evenodd"/>
<path d="M48.3 149.1l2.1-1.4-1.4 2.2z" fill-rule="evenodd"/>
<path d="M51.8 152.6l2.1-1.4-1.4 2.1z" fill-rule="evenodd"/>
<path d="M53 144.4l.7 .8-2.1 1.4z" fill-rule="evenodd"/>
<path d="M282.1 148l1.5 2-2.2-1.3z" fill-rule="evenodd"/>
<path d="M283.9 142.1l.8-.6 .9 2.4z" fill-rule="evenodd"/>
<path d="M301.2 156.9l2.3-1-1.8 1.8z" fill-rule="evenodd"/>
<path d="M341.3 142.1h1l-.5 2.5z" fill-rule="evenodd"/>
<path d="M341.8 146.6l.5 2.5h-1z" fill-rule="evenodd"/>
<path d="M50.8 167h1l-.5 2.5z" fill-rule="evenodd"/>
<path d="M51.3 173.8l.5 2.5h-1z" fill-rule="evenodd"/>
<path d="M75 168.2l2-1.6 .5 .9z" fill-rule="evenodd"/>
<path d="M78.3 175.5l-.8 2.4-.9-.5z" fill-rule="evenodd"/>
<path d="M82.6 175.1l2.1 1.5-.7 .6z" fill-rule="evenodd"/>
<path d="M111.8 167h1l-.5 2.5z" fill-rule="evenodd"/>
<path d="M112.3 175.8l.5 2.5h-1z" fill-rule="evenodd"/>
<path d="M281.3 160.5l2.5 .5-2.5 .5z" fill-rule="evenodd"/>
<path d="M289.9 164.5l.6 .9-2.4 1z" fill-rule="evenodd"/>
<path d="M297 174.6l2.4 1.1-.6 .8z" fill-rule="evenodd"/>
<path d="M161.3 196.1l2.5 .5-2.5 .5z" fill-rule="evenodd"/>
<path d="M201.3 196.1l2.5 .5-2.5 .5z" fill-rule="evenodd"/>
<path d="M203.8 196.6l2.5-.5v1z" fill-rule="evenodd"/>
<path d="M216.3 196.6l2.5-.5v1z" fill-rule="evenodd"/>
<path d="M76.8 213.4l2.5 .5-2.5 .5z" fill-rule="evenodd"/>
<path d="M83.4 213.9l2.5-.5v1z" fill-rule="evenodd"/>
<path d="M148.8 206l2.5 .5-2.5 .5z" fill-rule="evenodd"/>
<path d="M216.3 206.5l2.5-.5v1z" fill-rule="evenodd"/>
<path d="M80.9 222l2.5 .5-2.5 .5z" fill-rule="evenodd"/>
<circle cx="173.8" cy="127.6" r=".62"/>
</g>
<!-- layer: Center Mark (ISO) -->
<g fill="none" stroke="#000" stroke-width=".27">
<path d="M79.3 139.1v11M295.8 139.1v11M79.3 151.1h.1M79.3 152.1v18M295.8 151.1h.1M295.8 152.1v18M57.3 161.1h11M69.3 161.1h.1M70.3 161.1h18M75.8 173.8h7M79.3 170.3v7M79.3 171.1h.1"/>
<path d="M79.3 172.1v11M89.3 161.1h.1M90.3 161.1h11M273.8 161.1h11M285.8 161.1h.1M286.8 161.1h18M295.8 171.1h.1M295.8 172.1v11M305.8 161.1h.1M306.8 161.1h11"/>
</g>
<!-- layer: Symbol (ISO) -->
<path d="M207.9 56.3l1.4 .7-.3 .4zM207.9 56.3l14.6 10.3h3.1M227.8 60.2l-3.7 6.3-1.7-2.7M120.8 138h-23.7l-10.8 14M87.1 150.7l.4 .3-1.2 1zM291.8 175.5l1.2-1-.8 1.3zM293 174.5l-18.9 23h-2.5" fill="none" stroke="#000" stroke-width=".27"/>
<g fill="#000">
<path d="M207.9 56.3l1.4 .7-.3 .4z" fill-rule="evenodd"/>
<path d="M87.1 150.7l.4 .3-1.2 1z" fill-rule="evenodd"/>
<path d="M291.8 175.5l1.2-1-.8 1.3z" fill-rule="evenodd"/>
</g>
<g font-size="6.9">
<text x="292.6" y="246.1">CURTIN UNIVERSITY, MALAYSIA</text>
<text x="396.5" y="280">A3</text>
</g>
<g font-size="5.5">
<text x="245" y="86.9">(</text>
<text x="254" y="86.9">)</text>
<text x="256.6" y="140.7">(</text>
<text x="265.6" y="140.7">)</text>
<text x="254.2" y="180">(</text>
<text x="264.2" y="180">)</text>
<text x="328.5" y="186.6">(</text>
<text x="338.4" y="186.6">)</text>
</g>
<text font-size="4.8" x="395.6" y="261.1">1/20</text>
<g font-size="3.4">
<text x="231.4" y="43.6">A-A ( 1 : 2 )</text>
<text x="306.9" y="43.1">AE ( 2 : 1 )</text>
<text x="372.6" y="118.2">B-B ( 1 : 2 )</text>
<text x="304.4" y="132">B</text>
<text x="185.1" y="140.5">AE</text>
<text x="141.8" y="152.2">A</text>
<text x="223.6" y="152.2">A</text>
<text x="304.4" y="192.4">B</text>
<text x="240.6" y="246.2">TANG KANG NING</text>
<text x="245.6" y="258.4">16/10/2020</text>
<text x="240.8" y="271.2">CHONG YAO WEN</text>
<text x="283.4" y="276.2">MCEN4000:B2</text>
<text x="326.2" y="276.2">NUT BODY OF THE BALL SCREW</text>
<text x="235.4" y="283.7">DR. MAHZAN BIN JOHAR</text>
</g>
<g font-size="3.1">
<text x="167.6" y="241.8">UNLESS OTHERWISE SPECIFIED</text>
<text x="167.6" y="246.9">X ±0.5</text>
<text x="187.1" y="246.9">ANGLES ±0.5 DEG</text>
<text x="167.6" y="253">X.X ±0.3</text>
<text x="167.6" y="259.1">X.XX ±0.1</text>
<text x="167.6" y="265.1">X.XXX ±0.05</text>
<text x="167.6" y="273.5">SURFACE ROUGHNESS Ra1.6µm</text>
<text x="167.6" y="280.9">SHARP EDGES AND CORNERS R0.3 mm OR</text>
<text x="167.6" y="284.6">0.3 mm x 45 DEG</text>
</g>
<g font-size="2.7">
<text x="155.5" y="31.3">2 x 39.58</text>
<text x="330.3" y="51.8">R.50</text>
<text x="221.4" y="60.5">0.4</text>
<text x="221.4" y="63.1">0.2</text>
<text x="233" y="86.4">R3.00 h8</text>
<text x="246.6" y="84.7">+0</text>
<text x="247.2" y="87.5">- 0.01</text>
<text x="180.5" y="96.2">57.50</text>
<text x="205" y="96.1">36.08</text>
<text x="292.2" y="111.9">10</text>
<text x="295.7" y="110.3">+0</text>
<text x="296.2" y="113.1">- 0.052</text>
<text x="158.5" y="125.5">45.00</text>
<text x="184.5" y="125.5">10.00</text>
<text x="372.8" y="131.1">32.00</text>
<text x="99.4" y="135.9">2 x M48x1.5 - 6g</text>
<text x="56" y="140.5">3.29</text>
<text x="258.2" y="138.5">+0</text>
<text x="258.8" y="141.3">- 0.02</text>
<text x="113.6" y="148">R3.00</text>
<text x="341" y="155.3">+0.2</text>
<text x="336.7" y="156.8">4.0</text>
<text x="341.5" y="158.1">- 0</text>
<text x="108.9" y="173.7">12.63</text>
<text x="256.3" y="177.9">+ 0.14</text>
<text x="48.6" y="183.7">8.63</text>
<text x="256.3" y="180.6">+ 0.08</text>
<text x="330.6" y="184.6">+ 0.1</text>
<text x="330.6" y="187.3">+ 0.07</text>
<text x="341.4" y="186.1">THRU</text>
<text x="55.8" y="193.6">R4.00</text>
<text x="105.8" y="193.2">R5.00</text>
<text x="180.4" y="194.6">80.00</text>
<text x="206.7" y="194.6">25.00</text>
<text x="36.9" y="199.8">135°</text>
<text x="252.7" y="198.5">2 X 70° CHAM.</text>
<text x="179.7" y="204.4">130.00</text>
<text x="85.8" y="211.8">8.24</text>
<text x="315.3" y="234.4">DO NOT SCALE</text>
<text x="359" y="234.4">ALL DIMENSIONS IN MM</text>
<text x="231.9" y="240.3">DRAWN BY:</text>
<text x="231.9" y="252.8">DATE:</text>
<text x="276.7" y="254.6">REMARKS:</text>
<text x="231.9" y="265.3">CHECKED BY:</text>
<text x="276.7" y="271.2">PART NUMBER:</text>
<text x="312.4" y="271.3">DESCRIPTION:</text>
<text x="231.9" y="277.8">APPROVED BY:</text>
<text x="276.7" y="282">SCALE:</text>
<text x="312.4" y="282">MATERIAL:</text>
<text x="291.3" y="284">1 : 2</text>
<text x="333.9" y="284">STAINLESS STEEL, AISI 302</text>
</g>
<g font-size="2.6">
<text x="260.7" y="125.2">⌀80.00</text>
<text x="246.4" y="140.2">⌀66 h6</text>
<text x="246.1" y="161.7">⌀47.93</text>
<text x="243.6" y="179.5">⌀37 D9</text>
<text x="315.8" y="186.1">⌀6.00 C9</text>
</g>
<text font-size="1.6" x="226.3" y="65.8">⟂</text>
</svg>
